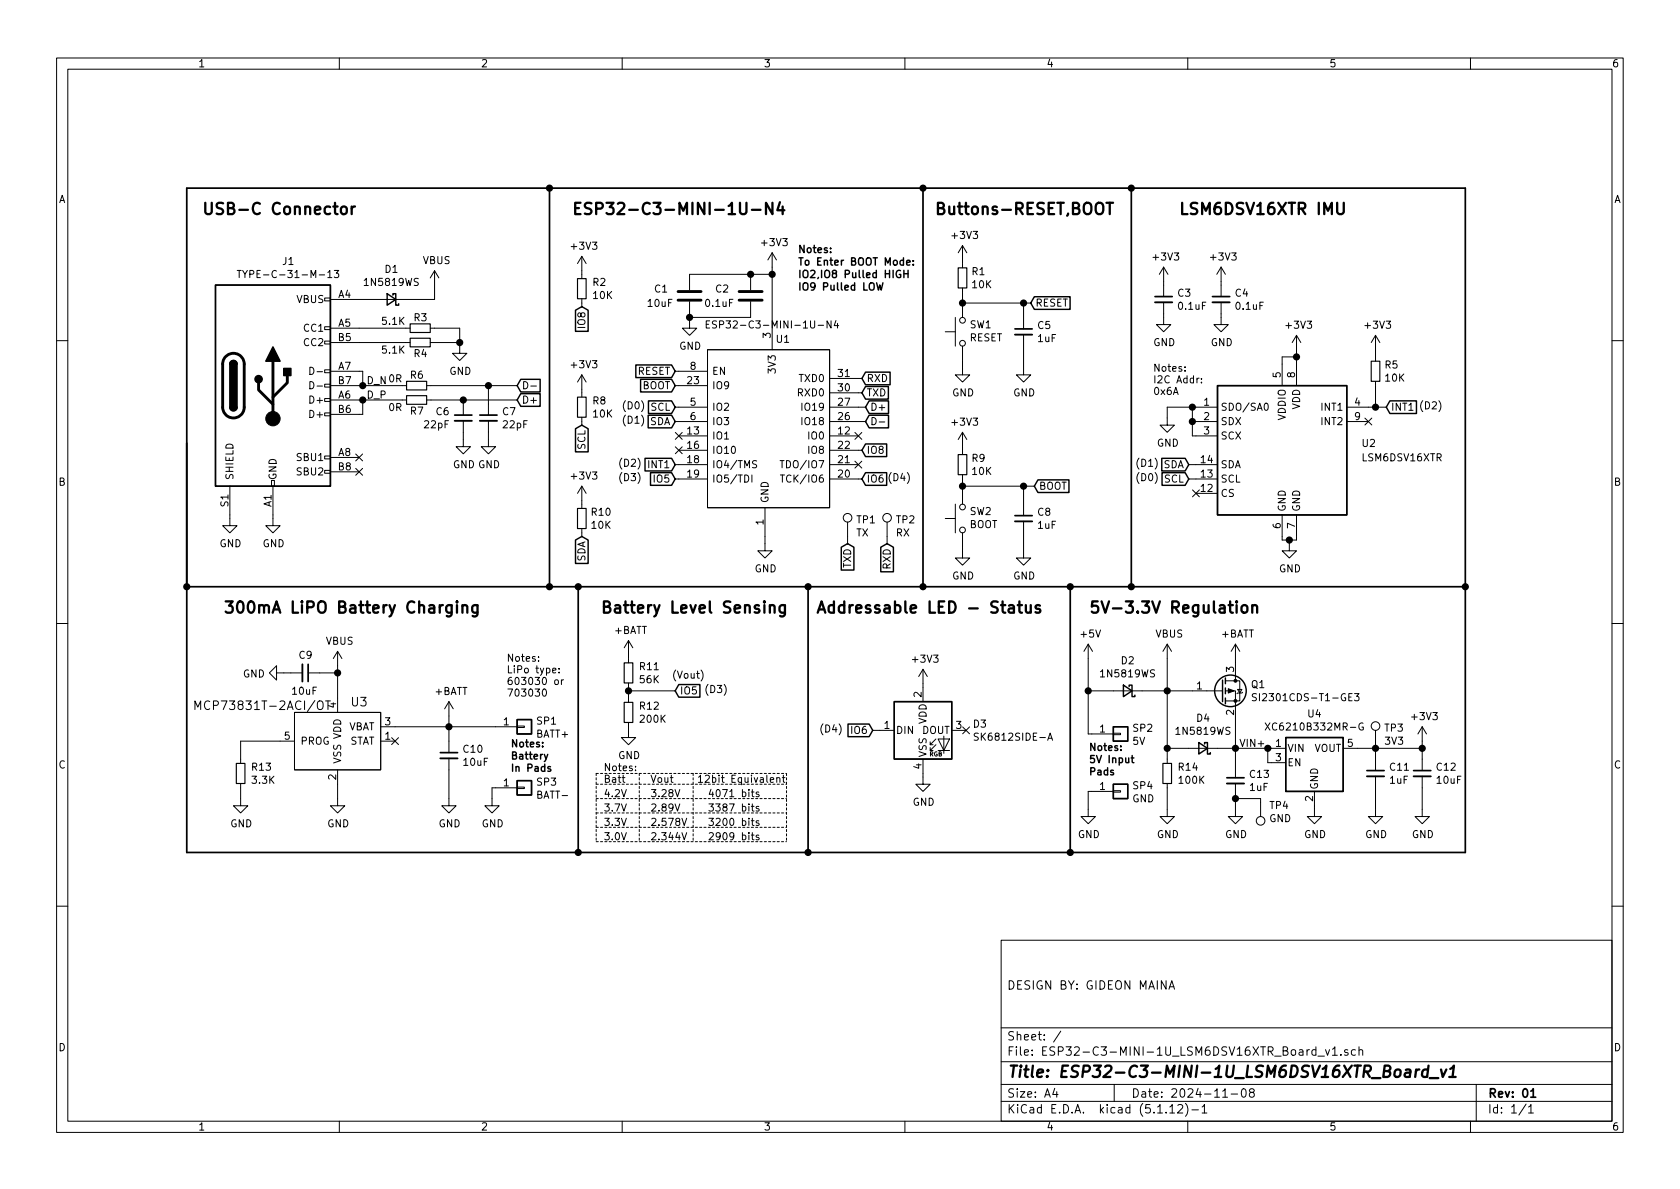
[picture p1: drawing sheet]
<svg xmlns="http://www.w3.org/2000/svg" width="297mm" height="210mm" viewBox="0 0 297 210" stroke-linecap="round" stroke-linejoin="round" font-family="sans-serif">
<g fill="none" stroke="#000" stroke-width=".18">
<path d="M10 10.3h277v189.9h-277zM12 12.2h273v186.1h-273zM60 10.3v1.9M110 10.3v1.9M160 10.3v1.9M210 10.3v1.9M260 10.3v1.9M41.9 47.8h.7M42.3 47.8v1.3M42.9 47.8l.4 .7 .4-.7M43.3 48.5v.6M57.4 57.8h1v.5h-1z"/>
<path d="M57.4 52.7h1v.5h-1zM58 49.1h.7M58.4 58h14.1M59.1 47.8h.8l-.4 .5 .3 .1 .1 .5-.3 .2-.5-.1M76.1 58h5.2v4.5h1.2l-1.2 1.2-1.3-1.2h1.3M76.8 47.9v5.1h-18.4M76.8 47.9l-.7 1.2M76.8 47.9l.8 1.2M102.9 45.3v4M102.9 52.8v1.4M102.9 45.3l-.8 1.3M102.9 45.3l.7 1.3"/>
<path d="M121.9 53.3v4.7h1.3l-1.3 1.3-1.3-1.3h1.3M124.9 57.3h.4M125.5 56.7h-.6v1.3h.6M126.7 56.8l-.5-.1-.2 .2v.3l.6 .3 .1 .3-.3 .2h-.4M132.7 48.5v2.8M132.7 53.3v2.8h-10.8M136.5 48.5h-14.6v2.8M136.5 44.7l-.7 1.3M136.5 44.7v17.1M136.5 44.7l.8 1.3M146.9 56.7v1.3l-.7-1.3v1.3M147.8 56.7l-.3 .9h.8"/>
<path d="M148.1 57.2v.8M167.1 58.7h1.8M168.9 56.1v5.1M170.2 43.4v4M170.2 50.9v5.2M170.2 43.4l-.8 1.3M170.2 43.4l.7 1.3M170.2 53.6h12M181 59.2v7.1h1.2l-1.2 1.3-1.3-1.3h1.3M181 53.6v4.6M205.7 53.5v3.9h1.3l-1.3 1.3-1.2-1.3h1.2M205.7 47.2v5.2"/>
<path d="M205.7 47.2l-.7 1.3M205.7 47.2l.8 1.3M215.9 53.5v3.9h1.3l-1.3 1.3-1.3-1.3h1.3M215.9 47.2v5.2M215.9 47.2l-.8 1.3M215.9 47.2l.8 1.3M229.2 59.3v8.9M229.2 59.3l-.7 1.3M229.2 59.3l.8 1.3M243.2 59.3v4.6M243.2 59.3l-.8 1.3M243.2 59.3l.8 1.3"/>
<path d="M10 60.2h2M54.8 64.9a.64 .64 0 0 1 .7 .7 .64 .64 0 0 1-.7 .6zM54.8 67.5a.64 .64 0 0 1 .7 .6 .64 .64 0 0 1-.7 .7zM56.1 65.7h.9M56.1 68.3h.9M57.4 73h1v.5h-1zM57.4 70.5h1v.5h-1zM57.4 67.9h1v.5h-1zM57.4 65.4h1v.5h-1zM57.4 60.3h1v.5h-1zM58.4 70.7h13.5M58.4 68.2h13.5"/>
<path d="M58.4 60.6h14.1M58.4 65.7h5.7v2.5M64.1 70.7v2.6h-5.7M75.4 70.7h16M75.4 68.2h16M76.1 60.6h5.2M81.9 74.4v4.6h1.3l-1.3 1.3-1.3-1.3h1.3M81.9 70.7v2.7M86.4 74.4v4.6h1.2l-1.2 1.3-1.3-1.3h1.3M86.4 68.2v5.2M92.6 67.5a.64 .64 0 0 1 .7 .6 .64 .64 0 0 1-.7 .7zM93.9 68.3h.9"/>
<path d="M102.9 66.3l-.8 1.3M102.9 66.3v3.9M102.9 73.8v1.4M102.9 66.3l.7 1.3M119.4 72h5.7M119.4 74.5h5.7M119.4 68.2h5.7M119.4 65.7h5.7M119.4 79l1.2 1.2M119.4 76.5l1.2 1.2M120 77.1h5.1M120 79.6h5.1"/>
<path d="M120.6 79l-1.2 1.2M120.6 76.5l-1.2 1.2M125.1 61.8h21.6v28h-21.6zM146.7 72h6.3M146.7 74.5h6.3M146.7 77.1h5.1M146.7 79.6h5.7M146.7 69.5h5.7M146.7 66.9h5.7M151.2 76.5l1.2 1.2M152.4 76.5l-1.2 1.2M154.2 73.8a.64 .64 0 0 1 .7 .7 .64 .64 0 0 1-.7 .6z"/>
<path d="M155.4 74.6h1M170.2 61.2v5.1h1.2l-1.2 1.3-1.3-1.3h1.3M170.2 76.4v4M170.2 76.4l-.8 1.3M170.2 76.4l.7 1.3M209.5 65.5v.2M209.5 64.9v.1M210.8 74.5h4.5M210.8 72v5.1h4.5M212 66.9l-.4 .2M212.4 67.6v.1M212.4 66.9v.2"/>
<path d="M215.3 72h-8.9v3.2h1.2l-1.2 1.2-1.3-1.2h1.3M223.7 71.4l.1-.1a.69 .69 0 0 1 .4 .6 .69 .69 0 0 1-.4 .7 .83 .83 0 0 1-.1-1.2zM229.2 63.1h-2.5v5.1M238.1 72h7M238.1 74.5h3.8M241.3 73.9l1.2 1.3M242.5 73.9l-1.2 1.3M243.2 67.4v4.6M285 60.2h2M40.6 86v7h1.3l-1.3 1.2-1.2-1.2h1.2M48 85h.5v1h-.5zM48.3 86v7h1.2l-1.2 1.2-1.3-1.2h1.3"/>
<path d="M57.4 83.2h1v.5h-1zM57.4 80.6h1v.5h-1zM58.4 80.9h5.1M58.4 83.4h5.1M62.9 82.8l1.2 1.2M62.9 80.3l1.2 1.2M64.1 82.8l-1.2 1.2M64.1 80.3l-1.2 1.2M102.9 86v3.9M102.9 93.5v1.4M102.9 86l-.8 1.2M102.9 86l.7 1.2"/>
<path d="M119.4 84.7h5.7M119.4 82.2h5.7M132.9 84v1.3M133.8 81.5h-.5l-.3 .2 .2 .3 .5 .2v.4l-.1 .1h-.6M135.3 89.8v7.6h1.2l-1.2 1.3-1.3-1.3h1.3M137.9 81.5h.7M138 84h.7M138.3 84v1.3M146.7 84.7h5.7M146.7 82.2h5.1M149.9 92.3v3.8M151.2 81.6l1.2 1.2"/>
<path d="M152.4 81.6l-1.2 1.2M156.8 92.3v3.8M167.1 91.7h1.8M168.9 89.1v5.1M170.2 94.2v4.5h1.2l-1.2 1.2-1.3-1.2h1.3M170.2 83.9v5.2M170.2 86h12.7M181 92.2v6.5h1.2l-1.2 1.2-1.3-1.2h1.3M181 86v5.2M210.2 84.7h5.1M210.2 82.2h5.1M210.8 86.6l1.3 1.3"/>
<path d="M211.5 87.2h3.8M212.1 86.6l-1.3 1.3M226.7 91.1v4.4h2.5v-4.4M228 95.5v1.9h1.2l-1.2 1.3-1.3-1.3h1.3M10 110.3h2M48.9 119v-1.3l-1.3 1.3 1.3 1.3v-1.3h4.6M54.5 119h5.2M59.7 115.2v10.8M59.7 115.2l-.8 1.3M59.7 115.2l.8 1.3M95.2 116.8v.1M95.2 116.1v.2"/>
<path d="M97.7 118.6l.6-.1-.1-.3h-.3l-.2 .1 .1 .6h.4M98.9 118.9v.1M98.9 118.2v.1M111.1 113.3v3.9M111.1 113.3l-.7 1.2M111.1 113.3l.8 1.2M124 118.5a1.47 1.47 0 0 1 0 1.9M163.2 118.4v5.7M163.2 118.4l-.8 1.2M163.2 118.4l.8 1.2M192.4 113.9l-.8 1.3M192.4 113.9v15.9h4.4"/>
<path d="M192.4 113.9l.8 1.3M206.4 113.9v21.1M206.4 113.9l-.8 1.3M206.4 113.9l.7 1.3M218.4 113.9v6.5M218.4 113.9l-.7 1.3M218.4 113.9l.8 1.3M285 110.3h2M34.5 125.5v-1.6l.5 1.1 .5-1.1v1.6M42.5 138.6v3.9h1.3l-1.3 1.3-1.2-1.3h1.2M52.1 126h15.2v10.1h-15.2zM52.1 131.1h-9.6v3.9"/>
<path d="M57.6 123.9h.8M59.7 136.1v6.4h1.3l-1.3 1.3-1.3-1.3h1.3M67.3 131.1h2.5M67.3 128.5h24.1M69.2 130.4l1.3 1.3M70.5 130.4l-1.3 1.3M79.4 134.1v8.4h1.2l-1.2 1.3-1.3-1.3h1.3M79.4 124.1v9M79.4 124.1l-.8 1.2M79.4 124.1l.7 1.2M91.4 128.4h1.3v.2h-1.3zM91.4 139.2h1.3v.2h-1.3z"/>
<path d="M91.4 139.3h-4.4v3.2h1.3l-1.3 1.3-1.3-1.3h1.3M96 122l.2-.2a.67 .67 0 0 1 .4 .7 .67 .67 0 0 1-.4 .6l-.3-.5zM98.2 120.3l.3-.1 .2 .2v.4l-.2 .3-.3-.1-.1-.2zM99.3 120.2v.9M99.6 120.2l-.3 .2M110 137.5h.5M110.2 137.1v1.1l.3 .1M111.1 127.8v2.6h1.3l-1.3 1.3-1.2-1.3h1.2M111.1 120.8v3.4M111.1 122.2h8.3M112.4 136.2v.1M112.4 135.5v.1"/>
<path d="M119.4 139.6l.4 1.3 .4-1.3M133 139.6v1.1l.3 .2M136.2 137.9l.6-.1-.1-.2-.3-.1-.2 .2v.6h.5M137.3 137.6l.2-.1 .3 .1 .1 .7M137.3 137.5v.8M138.3 137.5h.5M138.5 137.1v1.1l.3 .1M154.3 129.2h3.8M163.2 134.2v4.5h1.3l-1.3 1.2-1.3-1.2h1.3M164.5 131.7h.5M165.5 131.7l-1 1v-.5M165.5 130.7l-1 1v-.5"/>
<path d="M165.9 130.7h2l-1 2zM165.9 132.7h2M166.9 130.2v3M168.3 129.2h2.5M170.2 128.5l1.2 1.3M171.4 128.5l-1.2 1.3M173 129.7l-.5-.1-.2 .2-.1 .2 .2 .2 .4 .2 .2 .3-.3 .2h-.5M185.2 130.9l.5-1.3 .4 1.3M185.4 130.6h.6M192.4 122.2h23.8M196.8 129.7h1.3v.2h-1.3zM196.8 139.8h1.3v.3h-1.3z"/>
<path d="M196.8 139.9h-4.4v4.5h1.3l-1.3 1.3-1.3-1.3h1.3M206.4 138.6v5.8h1.2l-1.2 1.3-1.3-1.3h1.3M206.4 132.3h20.9M216.7 122.2h1.7v15.3M216.7 120.4h2.5v3.5h-2.5M218.4 138.6v5.8h1.3l-1.3 1.3-1.2-1.3h1.2M218.8 121.9h.8l-.4 .6zM219.7 122.4l-.1 .1h-.8l-.1 .2M222.1 122.7h-.4l-.2 .1v.3l.5 .3 .1 .3-.2 .2h-.5M223.7 127.8l.8 1.3M224.2 132.3v2.6h3.1M224.5 127.8l-.8 1.3"/>
<path d="M232.4 139.9v4.5h1.3l-1.3 1.3-1.3-1.3h1.3M237.5 132.3h14M239.5 122.7h.8l-.4 .4 .3 .2v.5l-.2 .1-.5-.1M241 127.9a.59 .59 0 0 0-.7 .6 .59 .59 0 0 0 .7 .6v-.5h-.2M243.2 137.3v7.1h1.3l-1.3 1.3-1.3-1.3h1.3M243.2 129.2v7.1M251.5 137.3v7.1h1.2l-1.2 1.3-1.3-1.3h1.3M251.5 128.5l-.8 1.3M251.5 128.5v7.8M251.5 128.5l.7 1.3M119.4 142.2l.4 1.2 .4-1.2M120.6 144.7l.4 1.3 .4-1.3"/>
<path d="M120.6 147.2l.4 1.3 .4-1.3M132.8 145.1h.5M132.8 142.6h.5M132.8 140h.5M132.8 147.7h.5M133 144.7v1.1l.3 .2M133 142.2v1.1l.3 .1M133 147.2v1.1l.3 .2M134.2 145.2l-.3-.1-.2 .2 .1 .2 .4 .1v.3h-.5M134.2 142.6h-.3l-.2 .2 .1 .1 .4 .2v.3h-.5M134.2 140.1l-.3-.1-.2 .2 .1 .2 .4 .1v.3h-.5M134.2 147.7h-.3l-.2 .1 .1 .2 .4 .2v.3h-.5"/>
<path d="M218.4 141.2h4.5v3.2M10 160.2h2M177 166.3h108v32h-108zM206.7 174.9l.5-1.5 .5 1.5M206.8 174.5h.7M285 160.2h2M60 198.3v1.9M110 198.3v1.9M160 198.3v1.9M177 194.8h108M177 191.8h108M177 187.8h108"/>
<path d="M177 181.8h108M186.5 192.5l-.4 1h1M186.8 193v1M187.6 182.3l-1.3 2M197 191.8v3M206.8 195.8l.5-.5v1.5M206.8 196.8h.9M208.3 195.5l.2-.2h.3l.2 .2 .1 .3-.9 1h.9M209.6 195.1a1.71 1.71 0 0 1 0 2.3M210 198.3v1.9M210.7 196.3h1.2M212.5 195.8l.5-.5v1.5"/>
<path d="M212.5 196.8h.9M216.2 194h.8M217.7 193.5h1.1M219.6 192.7l.4-.2a.94 .94 0 0 1 0 1.5 .82 .82 0 0 1-.4-1.3zM221.2 193.2l-.3-.3 .1-.2 .2-.2 .4 .1 .2 .2-.1 .2-.6 .2a.48 .48 0 0 0-.1 .7l.2 .1 .5-.1a.48 .48 0 0 0-.1-.7h-.1M233 186.8h1.2M234.4 185.6l.3 1 .4-1M235.6 185.5l.4-.4v1.5M235.6 186.6h.8M237.1 186.5v.1M238.3 185.7a.37 .37 0 0 0-.6 .1l.1 .2 .5 .2 .1 .1-.2 .3-.5-.1M239.6 185.7l-.4-.1-.3 .3 .1 .6 .2 .1 .4-.1"/>
<path d="M240.3 185.7h.1a.37 .37 0 0 1 .5 .1v.8M240.3 185.1v1.5M260 198.3v1.9M261 191.8v6.5M269.8 195.2l-1.2 2M270.3 195.8l.4-.5v1.5M270.3 196.8h.8"/>
<circle cx="170.2" cy="56.6" r=".51"/>
<circle cx="170.2" cy="60.7" r=".51"/>
<circle cx="149.9" cy="91.6" r=".76"/>
<circle cx="156.8" cy="91.6" r=".76"/>
<circle cx="170.2" cy="89.7" r=".51"/>
<circle cx="170.2" cy="93.7" r=".51"/>
<circle cx="243.2" cy="128.4" r=".76"/>
<circle cx="222.9" cy="145.2" r=".76"/>
</g>
<g fill="none" stroke="#000" stroke-width=".3">
<path d="M33 33.3h226.1v117.4h-226.1zM97.2 33.3v70.5M163.2 33.3v70.5M200 33.3v70.5M179.5 58.2h3M204.2 52.4h3.1M214.4 52.4h3M80.4 73.4h3M84.8 73.4h3.1M179.5 91.2h3M33 103.8h226.1M54.5 117.5v3"/>
<path d="M102.2 103.8v46.9M142.9 103.8v46.9M189.2 103.8v46.9M77.9 133.1h3M216.9 137.5h3.1M241.7 136.3h3M249.9 136.3h3.1M270.7 193l.4-.5v1.5M270.7 194h.8"/>
</g>
<g fill="none" stroke="#000" stroke-width=".41">
<path d="M60.5 36.6a.54 .54 0 0 1 .8 .3v.6a.54 .54 0 0 1-.5 .4 .54 .54 0 0 1-.5-.4v-.6zM62.2 36.5v1.4M62.8 36.5l-.4 .1-.2 .3M130.8 35.9v1.6l.4 .4h.4l.4-.4v-1.6M132.9 37.1h1.6M136.6 35.9v2l-1.2-2v2M137.9 35.8l-.5 1.4h1.3M138.4 36.5v1.4M195.6 35.9h1.2M196.2 35.9v2M236.4 35.9v1.6l.4 .4h.4l.4-.4v-1.6M80.8 106.3v.2l.1-.1-.1-.1v.2"/>
<path d="M80.8 107v1.4M81.8 107.2a.49 .49 0 0 1 .8 .1v1.1M81.8 107v1.4M84.4 107v1.6a.54 .54 0 0 1-.8 .3M84.4 107.1l-.5-.1-.4 .4v.6l.2 .2 .2 .2 .5-.2M136.1 107.2a.47 .47 0 0 1 .9 .1v1.1M136.1 107v1.4M138.8 107v1.6a.56 .56 0 0 1-.9 .3M138.8 107.1l-.6-.1-.4 .4v.6l.2 .2 .2 .2 .6-.2M178.4 107.1l.2-.1 .6 .1 .1 1.3M179.3 107.5l-.7 .1a.39 .39 0 0 0-.3 .4 .39 .39 0 0 0 .3 .4l.7-.2M179.9 107h.8"/>
<path d="M180.2 106.3v1.7l.1 .2 .4 .2M181.4 107l.1 1.2a.53 .53 0 0 0 .7-.1M182.2 107v1.4M183.9 107.1a.5 .5 0 0 0-.8 .2l.1 .3a.68 .68 0 0 1 .7 .4v.2l-.2 .2-.6-.2M218.6 106.3l-.1 .1h.2l-.1-.1v.2M218.6 107v1.4M219.6 107.2a.53 .53 0 0 1 .5-.2 .53 .53 0 0 1 .4 .4v.6a.54 .54 0 0 1-.5 .4 .54 .54 0 0 1-.5-.4zM221.4 107.2a.5 .5 0 0 1 .9 .1v1.1M221.4 107v1.4M248.6 189.2h.7l.1 .2-.1 1M249.4 189.6l-.7 .1a.4 .4 0 0 0-.4 .3 .4 .4 0 0 0 .3 .4l.7-.1M250.4 189.1l-.2 1.3"/>
<path d="M251 189.1a.54 .54 0 0 0-.7 .4M252.5 189.2a.68 .68 0 0 0-1 .3l-.1 .6 .2 .2 .1 .1 .6-.1M252.6 188.4l-.3 2M252.8 190.6h1.5M254.8 189.1l.3 1.3 .6-1.3M256.2 190.4h1.2M256.4 189l.7-.6-.3 2"/>
</g>
<path d="M179.5 59.2h3M204.2 53.5h3.1M214.4 53.5h3M80.4 74.4h3M84.8 74.4h3.1M179.5 92.2h3M53.5 117.5v3M77.9 134.1h3M216.9 138.6h3.1M241.7 137.3h3M249.9 137.3h3.1" fill="none" stroke="#000" stroke-width=".33"/>
<g fill="none" stroke="#000" stroke-width=".2">
<path d="M72.5 59.8h3.6v1.5h-3.6zM72.5 57.3h3.6v1.5h-3.6zM102.1 49.3h1.5v3.5h-1.5zM169.4 47.4h1.5v3.5h-1.5zM71.9 70h3.5v1.5h-3.5zM71.9 67.4h3.5v1.6h-3.5zM102.1 70.2h1.5v3.6h-1.5zM242.4 63.9h1.6v3.5h-1.6zM102.1 89.9h1.5v3.6h-1.5zM169.4 80.4h1.5v3.5h-1.5zM110.4 117.2h1.5v3.6h-1.5zM41.8 135h1.5v3.6h-1.5z"/>
<path d="M110.4 124.2h1.5v3.6h-1.5zM205.6 135h1.5v3.6h-1.5z"/>
</g>
<g fill="none" stroke="#000" stroke-width=".25">
<path d="M38.1 50.4h20.3v35.6h-20.3zM68.5 51.9l1.5 1.1-1.5 1zM69.5 52.2v-.3h.5v2.1h.5v-.3M101.8 54.9l1.1-.7 1.1 .7v3.7h-2.2zM155 50l.3 1.3 .2-.9 .3 .9 .3-1.3M159.2 47.9a.61 .61 0 0 0-.8 .6 .61 .61 0 0 0 .8 .5l.1-.5h-.3M159.8 47.8v1.3M159.8 48.4h.8M160.3 46.5l.6-.2v-.2l-.4-.1-.2 .2 .1 .6h.5M160.6 47.8v1.3M161.5 46.8v.1M161.5 46.1v.1"/>
<path d="M182.9 52.5h6.3v2.2h-6.3l-.7-1.1zM40.6 72a.63 .63 0 0 0 .7 .6 .63 .63 0 0 0 .6-.6M40.6 64.4a.63 .63 0 0 1 .7-.7 .63 .63 0 0 1 .6 .7M92.1 67.1h3.4v2.2h-3.4l-.7-1.1zM92.1 69.6h3.4v2.3h-3.4l-.7-1.2zM101.8 75.8l1.1-.6 1.1 .6v4.1h-2.2zM112.4 64.5h6.3l.7 1.2-.7 1.1h-6.3zM113.3 67.1h5.4l.7 1.1-.7 1.1h-5.4zM114.6 73.4h4.1l.7 1.1-.7 1.2h-4.1zM114.7 70.9h4l.7 1.1-.7 1.1h-4zM153 68.3h4.1v2.3h-4.1l-.6-1.1zM153 65.8h4.4v2.2h-4.4l-.6-1.1z"/>
<path d="M153 78.5h3.8v2.2h-3.8l-.6-1.1zM153.7 70.9h3.4v2.2h-3.4l-.7-1.1zM153.7 73.4h3.4v2.3h-3.4l-.7-1.2zM215.3 68.2h22.8v22.9h-22.8zM245.7 70.9h4.7v2.2h-4.7l-.6-1.1zM101.8 95.5l1.1-.6 1.1 .6v4.1h-2.2zM114 81h4.7l.7 1.2-.7 1.1h-4.7zM115 83.6h3.7l.7 1.1-.7 1.1h-3.7zM148.7 96.8l1.2-.7 1.1 .7v4h-2.3zM153 83.6h3.8v2.2h-3.8l-.6-1.1zM155.7 96.8l1.1-.7 1.2 .7v4.3h-2.3zM183.5 84.9h5.5v2.2h-5.5l-.6-1.1z"/>
<path d="M205.4 81h4.1l.7 1.2-.7 1.1h-4.1zM205.5 83.6h4l.7 1.1-.7 1.1h-4zM216.7 119.9v1M91.4 127.2h2.6v2.6h-2.6zM91.4 138h2.6v2.6h-2.6zM97.3 135.6h-.3l-.1 .1v.2l.4 .1v.3h-.4M120 121.1h3.7v2.2h-3.7l-.6-1.1zM149.9 128h3.8l.6 1.2-.6 1.1h-3.8zM158.1 124.1h10.2v10.1h-10.2zM196.8 128.5h2.6v2.6h-2.6zM196.8 138.7h2.6v2.5h-2.6zM198.6 121.2l1.6 1-1.6 1z"/>
<path d="M199.6 121.4v-.2h.6v2h.5v-.3M200 134h.5M200.2 133.6v1.1l.3 .2M212 131.3l1.5 1-1.5 1zM213 131.6v-.3h.5v2h.5v-.2M216.2 120.3v3.8M216.7 121.7v1M216.7 123.4v1.1M227.3 130.4h10.2v9.5h-10.2z"/>
<circle cx="217.6" cy="122.2" r="2.79"/>
</g>
<g fill="#000" stroke="#000" stroke-width=".18">
<path d="M217.2 121.8l1 .4-1 .3z"/>
<circle cx="48.3" cy="74" r="1.27"/>
<circle cx="218.4" cy="123.9" r=".25"/>
<circle cx="218.4" cy="120.4" r=".25"/>
</g>
<path d="M119.9 53.1h4.1M119.9 51.6h4.1M130.7 53.1h4M130.7 51.6h4M39.8 63.2a1.9 1.9 0 0 1 2.1-.6 1.9 1.9 0 0 1 1.3 1.8v7.6a1.9 1.9 0 0 1-1.9 1.9 1.9 1.9 0 0 1-1.9-1.9v-7.8l.1-.5zM45.7 67.7v1.3l2.6 2.5M48.3 63.9v10.1M50.8 66.4v1.3l-2.5 2.5" fill="none" stroke="#000" stroke-width=".51"/>
<g fill="#000" stroke="#000" stroke-width=".25">
<path d="M40.6 72h1.3a.63 .63 0 0 1-.6 .6 .63 .63 0 0 1-.7-.6zM40.6 64.4h1.3v7.6h-1.3zM40.8 63.9a.63 .63 0 0 1 .7-.1 .63 .63 0 0 1 .4 .6h-1.3zM48.3 61.3l1.2 2.6h-2.5zM50.2 65.1h1.2v1.3h-1.2z"/>
<circle cx="97.2" cy="33.3" r=".51"/>
<circle cx="163.2" cy="33.3" r=".51"/>
<circle cx="200" cy="33.3" r=".51"/>
<circle cx="121.9" cy="56.1" r=".51"/>
<circle cx="132.7" cy="48.5" r=".51"/>
<circle cx="136.5" cy="48.5" r=".51"/>
<circle cx="170.2" cy="53.6" r=".51"/>
<circle cx="181" cy="53.6" r=".51"/>
<circle cx="45.7" cy="67.1" r=".63"/>
<circle cx="64.1" cy="70.7" r=".51"/>
<circle cx="64.1" cy="68.2" r=".51"/>
<circle cx="81.3" cy="60.6" r=".51"/>
<circle cx="81.9" cy="70.7" r=".51"/>
<circle cx="86.4" cy="68.2" r=".51"/>
<circle cx="210.8" cy="74.5" r=".51"/>
<circle cx="210.8" cy="72" r=".51"/>
<circle cx="229.2" cy="63.1" r=".51"/>
<circle cx="243.2" cy="72" r=".51"/>
<circle cx="170.2" cy="86" r=".51"/>
<circle cx="181" cy="86" r=".51"/>
<circle cx="228" cy="95.5" r=".51"/>
<circle cx="33" cy="103.8" r=".51"/>
<circle cx="59.7" cy="119" r=".51"/>
<circle cx="97.2" cy="103.8" r=".51"/>
<circle cx="102.2" cy="103.8" r=".51"/>
<circle cx="142.9" cy="103.8" r=".51"/>
<circle cx="163.2" cy="103.8" r=".51"/>
<circle cx="189.2" cy="103.8" r=".51"/>
<circle cx="200" cy="103.8" r=".51"/>
<circle cx="259.1" cy="103.8" r=".51"/>
<circle cx="79.4" cy="128.5" r=".51"/>
<circle cx="111.1" cy="122.2" r=".51"/>
<circle cx="192.4" cy="122.2" r=".51"/>
<circle cx="206.4" cy="122.2" r=".51"/>
<circle cx="206.4" cy="132.3" r=".51"/>
<circle cx="218.4" cy="132.3" r=".51"/>
<circle cx="224.2" cy="132.3" r=".51"/>
<circle cx="243.2" cy="132.3" r=".51"/>
<circle cx="251.5" cy="132.3" r=".51"/>
<circle cx="102.2" cy="150.7" r=".51"/>
<circle cx="142.9" cy="150.7" r=".51"/>
<circle cx="189.2" cy="150.7" r=".51"/>
<circle cx="218.4" cy="141.2" r=".51"/>
</g>
<path d="M105.4 136.8v12M105.4 138.7h33.7M105.4 136.8h33.7M113 136.8v12M122.6 136.8v12M139.1 136.8v12M105.4 146.3h33.7M105.4 143.8h33.7M105.4 141.2h33.7M105.4 148.8h33.7" fill="none" stroke="#000" stroke-width=".18" stroke-dasharray=".4 .4"/>
<g font-size="2.8">
<text x="35.6" y="38">USB-C Connector</text>
<text x="101" y="38">ESP32-C3-MINI-1U-N4</text>
<text x="165.1" y="38">Buttons-RESET,BOOT</text>
<text x="208.3" y="38">LSM6DSV16XTR IMU</text>
<text x="39.4" y="108.5">300mA LiPO Battery Charging</text>
<text x="106" y="108.5">Battery Level Sensing</text>
<text x="144.1" y="108.5">Addressable LED - Status</text>
<text x="192.4" y="108.5">5V-3.3V Regulation</text>
<text x="178" y="190.5">Title: ESP32-C3-MINI-1U_LSM6DSV16XTR_Board_v1</text>
</g>
<g font-size="2.1">
<text x="35.9" y="125.5">MCP73831T-2ACI/OT</text>
<text x="62.2" y="124.9">U3</text>
<text x="178" y="175">DESIGN BY: GIDEON MAINA</text>
<text x="178" y="184">Sheet: /</text>
<text x="178" y="186.7">File: ESP32-C3-MINI-1U_LSM6DSV16XTR_Board_v1.sch</text>
<text x="178" y="196.9">KiCad E.D.A. kicad (5.1.12)-1</text>
<text x="178" y="194.1">Size: A4</text>
<text x="200" y="194.1">Date: 2024-11-08</text>
<text x="263" y="194.1">Rev: 01</text>
<text x="263" y="196.9">Id: 1/1</text>
</g>
<g font-size="1.8">
<text x="35" y="11.9">1</text>
<text x="85" y="11.9">2</text>
<text x="135" y="11.9">3</text>
<text x="185" y="11.9">4</text>
<text x="235" y="11.9">5</text>
<text x="285" y="11.9">6</text>
<text x="10.4" y="35.9">A</text>
<text x="285.4" y="35.9">A</text>
<text x="50" y="46.9">J1</text>
<text x="74.8" y="46.7">VBUS</text>
<text x="101.2" y="44.2">+3V3</text>
<text x="134.8" y="43.5">+3V3</text>
<text x="141" y="44.7">Notes:</text>
<text x="141" y="47">To Enter BOOT Mode:</text>
<text x="168.5" y="42.3">+3V3</text>
<text x="204" y="46.1">+3V3</text>
<text x="214.2" y="46.1">+3V3</text>
<text x="44.1" y="49.2">TYPE-C-31-M-13</text>
<text x="52.5" y="53.6">VBUS</text>
<text x="59.8" y="52.7">A4</text>
<text x="64.7" y="50.6">1N5819WS</text>
<text x="68.1" y="48.3">D1</text>
<text x="104.9" y="50.6">R2</text>
<text x="104.9" y="52.9">10K</text>
<text x="115.8" y="51.7">C1</text>
<text x="126.6" y="51.7">C2</text>
<text x="141" y="49.2">IO2,IO8 Pulled HIGH</text>
<text x="141" y="51.4">IO9 Pulled LOW</text>
<text x="171.9" y="48.7">R1</text>
<text x="172" y="51">10K</text>
<text x="208.3" y="52.5">C3</text>
<text x="218.4" y="52.5">C4</text>
<text x="53.9" y="58.7">CC1</text>
<text x="59.8" y="57.8">A5</text>
<text x="67.7" y="57.4">5.1K</text>
<text x="73.2" y="56.8">R3</text>
<text x="103.5" y="57.9" transform="rotate(-90 103.5 57.9)">IO8</text>
<text x="114.6" y="54.3">10uF</text>
<text x="124.8" y="54.3">0.1uF</text>
<text x="127.3" y="58.1">ESP32-C3-MINI-1U-N4</text>
<text x="136.3" y="59.8" transform="rotate(-90 136.3 59.8)">3</text>
<text x="171.5" y="58.1">SW1</text>
<text x="183" y="54.2">RESET</text>
<text x="183.5" y="58.2">C5</text>
<text x="208.5" y="54.8">0.1uF</text>
<text x="218.6" y="54.8">0.1uF</text>
<text x="227.5" y="58.1">+3V3</text>
<text x="241.5" y="58.1">+3V3</text>
<text x="53.9" y="61.2">CC2</text>
<text x="59.8" y="65.4">A7</text>
<text x="59.8" y="60.3">B5</text>
<text x="67.7" y="62.5">5.1K</text>
<text x="73.2" y="63.2">R4</text>
<text x="101.2" y="65.1">+3V3</text>
<text x="120.1" y="61.8">GND</text>
<text x="122.1" y="65.4">8</text>
<text x="137.2" y="65.8" transform="rotate(-90 137.2 65.8)">3V3</text>
<text x="137.3" y="60.6">U1</text>
<text x="171.4" y="60.4">RESET</text>
<text x="183.5" y="60.5">1uF</text>
<text x="203.8" y="65.7">Notes:</text>
<text x="203.9" y="61.2">GND</text>
<text x="214.1" y="61.2">GND</text>
<text x="244.9" y="65.2">R5</text>
<text x="55.1" y="71.4">D+</text>
<text x="59.8" y="70.5">A6</text>
<text x="59.8" y="67.9">B7</text>
<text x="64.8" y="70.5">D_P</text>
<text x="64.8" y="67.9">D_N 0R</text>
<text x="72.6" y="67">R6</text>
<text x="79.5" y="66.3">GND</text>
<text x="92.2" y="71.4">D+</text>
<text x="104.9" y="71.5">R8</text>
<text x="112.7" y="66.3">RESET</text>
<text x="113.5" y="68.8">BOOT</text>
<text x="121.6" y="67.9">23</text>
<text x="122.1" y="71.7">5</text>
<text x="125.9" y="68.8">IO9</text>
<text x="125.9" y="66.3">EN</text>
<text x="141.2" y="70.1">RXD0</text>
<text x="141.4" y="67.6">TXD0</text>
<text x="148.3" y="71.7">27</text>
<text x="148.3" y="69.2">30</text>
<text x="148.3" y="66.7">31</text>
<text x="153.2" y="70.1">TXD</text>
<text x="153.2" y="67.6">RXD</text>
<text x="168.4" y="70.1">GND</text>
<text x="179.1" y="70.1">GND</text>
<text x="203.8" y="67.8">I2C Addr:</text>
<text x="203.8" y="69.8">0x6A</text>
<text x="212.9" y="71.7">1</text>
<text x="226.4" y="66.8" transform="rotate(-90 226.4 66.8)">5</text>
<text x="229" y="66.8" transform="rotate(-90 229 66.8)">8</text>
<text x="239.5" y="71.7">4</text>
<text x="245" y="67.5">10K</text>
<text x="55.1" y="73.9">D+</text>
<text x="59.8" y="73">B6</text>
<text x="68.8" y="72.7">0R</text>
<text x="72.6" y="73.3">R7</text>
<text x="75.1" y="75.7">22pF</text>
<text x="77.1" y="73.4">C6</text>
<text x="88.9" y="73.4">C7</text>
<text x="89" y="75.7">22pF</text>
<text x="104.9" y="73.8">10K</text>
<text x="109.9" y="72.4">(D0)</text>
<text x="109.9" y="74.9">(D1)</text>
<text x="114.9" y="75.2">SDA</text>
<text x="115.1" y="72.6">SCL</text>
<text x="121.6" y="76.8">13</text>
<text x="122.1" y="74.3">6</text>
<text x="125.9" y="77.7">IO1</text>
<text x="125.9" y="72.6">IO2</text>
<text x="125.9" y="75.2">IO3</text>
<text x="142.1" y="75.2">IO18</text>
<text x="142.1" y="72.6">IO19</text>
<text x="143.1" y="77.7">IO0</text>
<text x="148.3" y="76.8">12</text>
<text x="148.3" y="74.3">26</text>
<text x="153.8" y="72.6">D+</text>
<text x="168.5" y="75.3">+3V3</text>
<text x="212.9" y="74.3">2</text>
<text x="212.9" y="76.8">3</text>
<text x="215.8" y="72.6">SDO/SA0</text>
<text x="215.8" y="75.2">SDX</text>
<text x="215.8" y="77.7">SCX</text>
<text x="227.3" y="74.3" transform="rotate(-90 227.3 74.3)">VDDIO</text>
<text x="229.9" y="72.4" transform="rotate(-90 229.9 72.4)">VDD</text>
<text x="233.8" y="72.6">INT1</text>
<text x="233.8" y="75.2">INT2</text>
<text x="239.5" y="74.3">9</text>
<text x="245.9" y="72.6">INT1 (D2)</text>
<text x="52.7" y="81.5">SBU1</text>
<text x="59.8" y="80.6">A8</text>
<text x="59.8" y="83.2">B8</text>
<text x="80.1" y="82.8">GND GND</text>
<text x="103.5" y="79.5" transform="rotate(-90 103.5 79.5)">SCL</text>
<text x="109.2" y="82.5">(D2)</text>
<text x="114.8" y="82.8">INT1</text>
<text x="121.6" y="79.4">16</text>
<text x="121.6" y="81.9">18</text>
<text x="125.9" y="80.3">IO10</text>
<text x="125.9" y="82.8">IO4/TMS</text>
<text x="138.8" y="82.8">TDO/IO7</text>
<text x="143.1" y="80.3">IO8</text>
<text x="148.3" y="81.9">21</text>
<text x="148.3" y="79.4">22</text>
<text x="153.2" y="80.3">IO8</text>
<text x="171.9" y="81.7">R9</text>
<text x="172" y="84">10K</text>
<text x="200.7" y="82.5">(D1)</text>
<text x="204.5" y="79">GND</text>
<text x="205.7" y="82.8">SDA</text>
<text x="212.4" y="81.9">14</text>
<text x="215.8" y="82.8">SDA</text>
<text x="240.9" y="79">U2</text>
<text x="241" y="81.6">LSM6DSV16XTR</text>
<text x="10.4" y="85.9">B</text>
<text x="40.4" y="89.6" transform="rotate(-90 40.4 89.6)">S1</text>
<text x="41.3" y="85" transform="rotate(-90 41.3 85)">SHIELD</text>
<text x="48" y="89.6" transform="rotate(-90 48 89.6)">A1</text>
<text x="48.9" y="85" transform="rotate(-90 48.9 85)">GND</text>
<text x="52.7" y="84.1">SBU2</text>
<text x="101.2" y="84.8">+3V3</text>
<text x="109.2" y="85.1">(D3)</text>
<text x="115.7" y="85.3">IO5</text>
<text x="121.6" y="84.4">19</text>
<text x="125.9" y="85.3">IO5/TDI</text>
<text x="135.9" y="89" transform="rotate(-90 135.9 89)">GND</text>
<text x="138.9" y="85.3">TCK/IO6</text>
<text x="148.3" y="84.4">20</text>
<text x="153.2" y="85.3">IO6 (D4)</text>
<text x="183.7" y="86.6">BOOT</text>
<text x="200.7" y="85.1">(D0)</text>
<text x="205.9" y="85.3">SCL</text>
<text x="212.4" y="87">12</text>
<text x="212.4" y="84.4">13</text>
<text x="215.8" y="87.9">CS</text>
<text x="215.8" y="85.3">SCL</text>
<text x="285.4" y="85.9">B</text>
<text x="104.6" y="91.2">R10</text>
<text x="104.6" y="93.5">10K</text>
<text x="135" y="92.8" transform="rotate(-90 135 92.8)">1</text>
<text x="151.4" y="94.9">TX</text>
<text x="151.5" y="92.6">TP1</text>
<text x="158.4" y="94.9">RX</text>
<text x="158.5" y="92.6">TP2</text>
<text x="171.4" y="93.4">BOOT</text>
<text x="171.5" y="91.1">SW2</text>
<text x="183.5" y="91.2">C8</text>
<text x="183.5" y="93.5">1uF</text>
<text x="226.4" y="93.4" transform="rotate(-90 226.4 93.4)">6</text>
<text x="227.3" y="90.5" transform="rotate(-90 227.3 90.5)">GND</text>
<text x="229" y="93.4" transform="rotate(-90 229 93.4)">7</text>
<text x="229.9" y="90.5" transform="rotate(-90 229.9 90.5)">GND</text>
<text x="38.8" y="96.8">GND</text>
<text x="46.4" y="96.8">GND</text>
<text x="103.5" y="99.4" transform="rotate(-90 103.5 99.4)">SDA</text>
<text x="133.4" y="101.2">GND</text>
<text x="150.5" y="100.5" transform="rotate(-90 150.5 100.5)">TXD</text>
<text x="157.5" y="100.7" transform="rotate(-90 157.5 100.7)">RXD</text>
<text x="226.1" y="101.2">GND</text>
<text x="168.4" y="102.5">GND</text>
<text x="179.1" y="102.5">GND</text>
<text x="108.6" y="112.1">+BATT</text>
<text x="191.2" y="112.7">+5V</text>
<text x="204.3" y="112.7">VBUS</text>
<text x="216" y="112.7">+BATT</text>
<text x="43" y="119.8">GND</text>
<text x="52.9" y="116.5">C9</text>
<text x="57.6" y="114">VBUS</text>
<text x="89.5" y="117">Notes:</text>
<text x="89.5" y="119.1">LiPo type:</text>
<text x="113.2" y="118.5">R11</text>
<text x="161.5" y="117.2">+3V3</text>
<text x="194.8" y="119.8">1N5819WS</text>
<text x="198.3" y="117.5">D2</text>
<text x="218.2" y="118.8" transform="rotate(-90 218.2 118.8)">3</text>
<text x="51.8" y="122.9">10uF</text>
<text x="59.4" y="125.2" transform="rotate(-90 59.4 125.2)">4</text>
<text x="76.9" y="122.9">+BATT</text>
<text x="89.5" y="121.1">603030 or</text>
<text x="89.5" y="123.2">703030</text>
<text x="113.2" y="125.5">R12</text>
<text x="113.2" y="120.8">56K</text>
<text x="118.7" y="120">(Vout)</text>
<text x="120.2" y="122.8">IO5</text>
<text x="124.5" y="122.5">(D3)</text>
<text x="162.9" y="123.3" transform="rotate(-90 162.9 123.3)">2</text>
<text x="211.6" y="121.9">1</text>
<text x="221.3" y="121.7">Q1</text>
<text x="222.8" y="124">SI2301CDS-T1-GE3</text>
<text x="50.3" y="130.8">5</text>
<text x="53.1" y="131.7">PROG</text>
<text x="61.5" y="129.2">VBAT</text>
<text x="61.7" y="131.7">STAT</text>
<text x="68.1" y="130.8">1</text>
<text x="68.1" y="128.3">3</text>
<text x="89.1" y="128.3">1</text>
<text x="94.9" y="130.4">BATT+</text>
<text x="95" y="128.1">SP1</text>
<text x="113.3" y="127.8">200K</text>
<text x="144.8" y="129.5">(D4)</text>
<text x="150.7" y="129.8">IO6</text>
<text x="156.4" y="128.9">1</text>
<text x="158.4" y="129.8">DIN</text>
<text x="163" y="129.8">DOUT</text>
<text x="163.8" y="128.1" transform="rotate(-90 163.8 128.1)">VDD</text>
<text x="169.1" y="128.9">3</text>
<text x="172.1" y="128.7">D3</text>
<text x="172.9" y="131">SK6812SIDE-A</text>
<text x="194.5" y="129.5">1</text>
<text x="200.3" y="131.7">5V</text>
<text x="200.4" y="129.4">SP2</text>
<text x="208.2" y="129.9">1N5819WS</text>
<text x="211.6" y="127.6">D4</text>
<text x="218.2" y="126.5" transform="rotate(-90 218.2 126.5)">2</text>
<text x="224.7" y="129.2">XC6210B332MR-G</text>
<text x="231.3" y="126.9">U4</text>
<text x="244.9" y="129.4">TP3</text>
<text x="244.9" y="131.7">3V3</text>
<text x="249.8" y="127.3">+3V3</text>
<text x="10.4" y="135.9">C</text>
<text x="44.6" y="136.3">R13</text>
<text x="59.4" y="137.9" transform="rotate(-90 59.4 137.9)">2</text>
<text x="60.3" y="135.1" transform="rotate(-90 60.3 135.1)">VSS VDD</text>
<text x="82" y="133.1">C10</text>
<text x="82" y="135.4">10uF</text>
<text x="90.2" y="132.2">Notes:</text>
<text x="90.2" y="134.3">Battery</text>
<text x="90.2" y="136.5">In Pads</text>
<text x="106.7" y="136.4">Notes:</text>
<text x="109.3" y="134.2">GND</text>
<text x="162.9" y="136" transform="rotate(-90 162.9 136)">4</text>
<text x="163.8" y="134" transform="rotate(-90 163.8 134)">VSS</text>
<text x="192.4" y="132.8">Notes:</text>
<text x="192.4" y="134.9">5V Input</text>
<text x="192.4" y="137.1">Pads</text>
<text x="208.4" y="136.3">R14</text>
<text x="219.1" y="132.1">VIN+</text>
<text x="221.1" y="137.6">C13</text>
<text x="225.6" y="132.1">1</text>
<text x="225.6" y="134.6">3</text>
<text x="227.6" y="133">VIN</text>
<text x="227.6" y="135.5">EN</text>
<text x="232.3" y="133">VOUT</text>
<text x="238.3" y="132.1">5</text>
<text x="245.8" y="136.3">C11</text>
<text x="254.1" y="136.3">C12</text>
<text x="285.4" y="135.9">C</text>
<text x="44.7" y="138.6">3.3K</text>
<text x="89.1" y="139.1">1</text>
<text x="95" y="138.9">SP3</text>
<text x="95.1" y="141.2">BATT-</text>
<text x="106.7" y="143.5">3.7V</text>
<text x="106.7" y="141">4.2V</text>
<text x="106.7" y="138.4">Batt</text>
<text x="114.9" y="143.5">2.89V</text>
<text x="114.9" y="141">3.28V</text>
<text x="114.9" y="138.4">Vout</text>
<text x="123.2" y="138.4">12bit Equivalent</text>
<text x="125.1" y="143.5">3387 bits</text>
<text x="125.1" y="141">4071 bits</text>
<text x="161.4" y="142.5">GND</text>
<text x="194.5" y="139.7">1</text>
<text x="200.2" y="141.9">GND</text>
<text x="200.4" y="139.6">SP4</text>
<text x="208.6" y="138.6">100K</text>
<text x="221" y="139.9">1uF</text>
<text x="224.5" y="143.1">TP4</text>
<text x="232.2" y="141.7" transform="rotate(-90 232.2 141.7)">2</text>
<text x="233" y="139.7" transform="rotate(-90 233 139.7)">GND</text>
<text x="245.8" y="138.6">1uF</text>
<text x="254.1" y="138.6">10uF</text>
<text x="40.7" y="146.3">GND</text>
<text x="57.9" y="146.3">GND</text>
<text x="77.5" y="146.3">GND</text>
<text x="85.2" y="146.3">GND</text>
<text x="106.7" y="146">3.3V</text>
<text x="106.7" y="148.6">3.0V</text>
<text x="114.9" y="146">2.578V</text>
<text x="114.9" y="148.6">2.344V</text>
<text x="125.1" y="146">3200 bits</text>
<text x="125.1" y="148.6">2909 bits</text>
<text x="190.6" y="148.2">GND</text>
<text x="204.5" y="148.2">GND</text>
<text x="216.6" y="148.2">GND</text>
<text x="224.4" y="145.4">GND</text>
<text x="230.6" y="148.2">GND</text>
<text x="241.4" y="148.2">GND</text>
<text x="249.6" y="148.2">GND</text>
<text x="10.4" y="185.9">D</text>
<text x="285.4" y="185.9">D</text>
<text x="35" y="199.9">1</text>
<text x="85" y="199.9">2</text>
<text x="135" y="199.9">3</text>
<text x="185" y="199.9">4</text>
<text x="235" y="199.9">5</text>
<text x="285" y="199.9">6</text>
</g>
<text font-size="1.1" x="164.3" y="133.8">RGB</text>
</svg>
